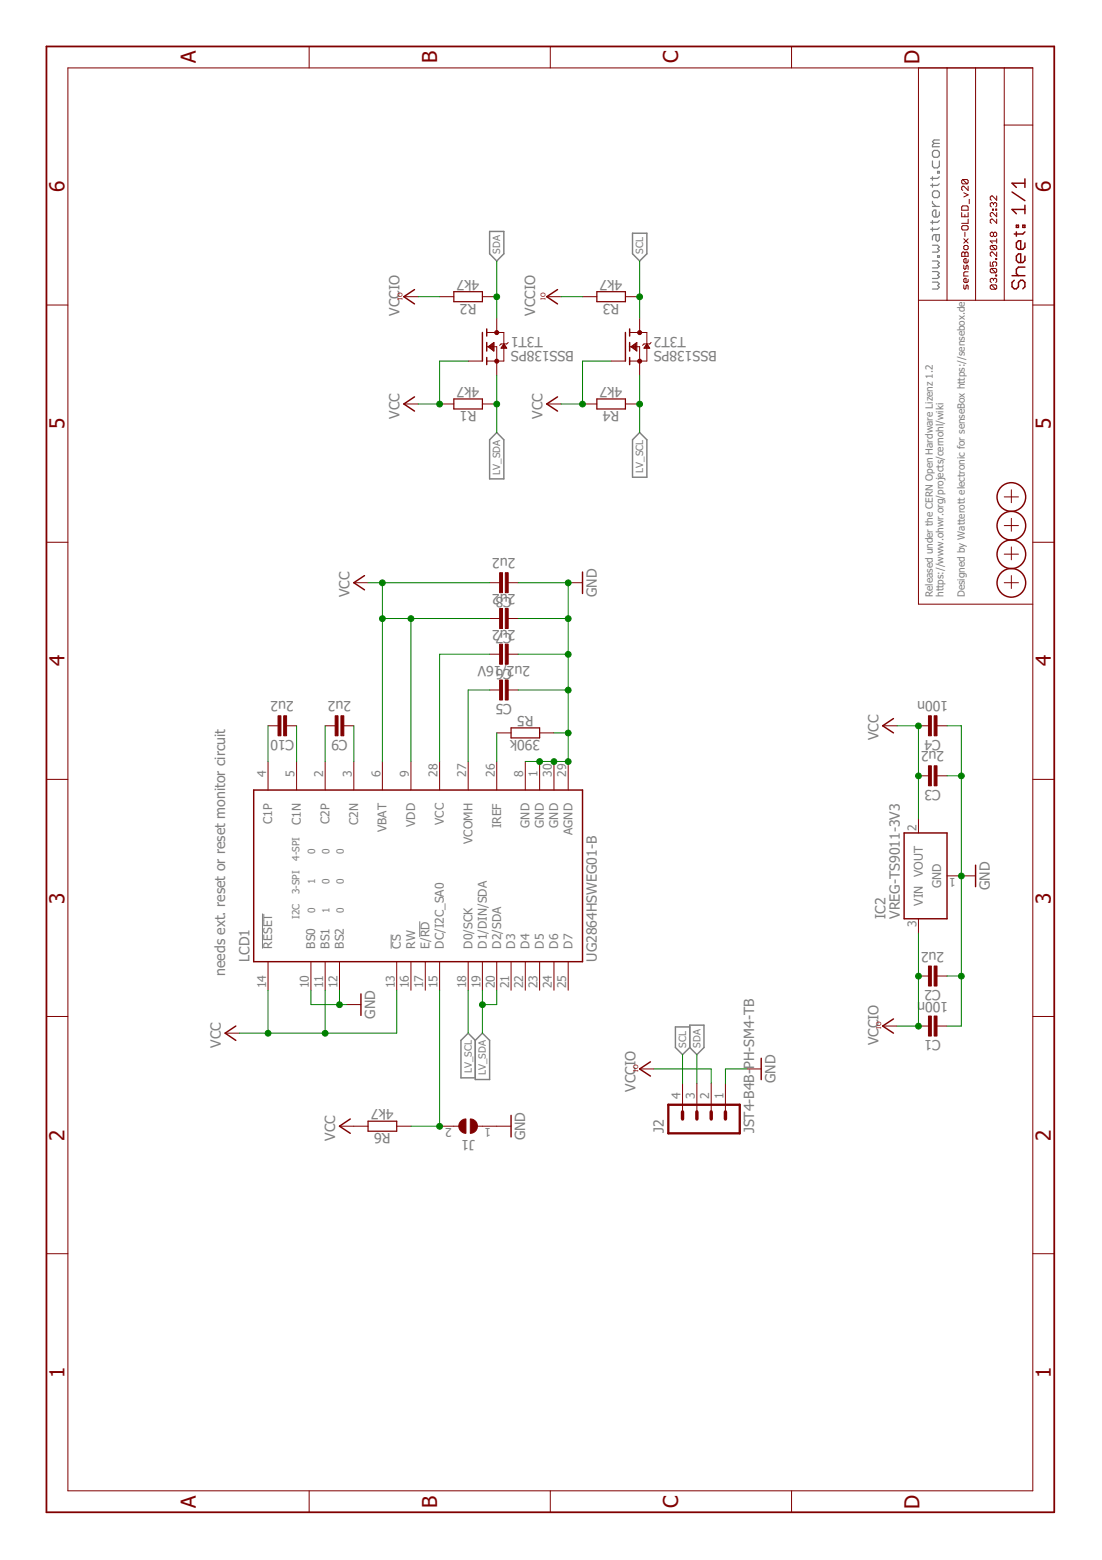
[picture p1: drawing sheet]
<svg xmlns="http://www.w3.org/2000/svg" width="210mm" height="297mm" viewBox="0 0 210 297" stroke-linecap="round" stroke-linejoin="round" font-family="sans-serif">
<g fill="none" stroke="#808080" stroke-width=".23">
<path d="M177.6 30.6v1l.3 .4h.7l.3-.4v-1M177.6 36.7l.3-.4h.7l.3 .4v.6l-.3 .3h-.7l-.3-.3zM177.6 33.7v.6M177.6 35v.6M177.6 38.3v.4l.7 .6M177.6 39.3h1.3M177.9 28.6h.7l.3 .4v.6l-.3 .4h-.7l-.3-.4v-.6zM177.9 27.3l-.3 .3v.3h1.3M177.9 27.3h1M178.6 32.6h.3v.4h-.3zM178.9 35l-.3 .3h-1.3M178.9 33.7l-.3 .3h-1.3"/>
<path d="M178.9 26.6h-1l-.3 .4 .3 .3M177.6 53.7h1l.3 .3-.3 .4 .3 .3-.3 .3h-1M177.6 51.7h1l.3 .3-.3 .4 .3 .3-.3 .3h-1M177.6 49.7h1l.3 .3-.3 .4 .3 .3-.3 .3h-1M177.6 46.7h1l.3 .3-.3 .3 .3 .4-.3 .3h-1M177.6 42v.7M177.6 43.3v.7M178.3 44.7v1l.3 .3 .3-.3v-1h-1l-.3 .3v.7M178.6 48.7h.3v.3h-.3zM178.9 40.3v.7l-.3 .3h-.7l-.3-.3v-.7l.3-.3h.4v1.3M178.9 43.3l-.3 .4h-1.3M178.9 42l-.3 .3h-1.3"/>
</g>
<path d="M50 173.9v6.7M74.5 177.9v2.7M79.9 175.4v3" fill="none" stroke="#808080" stroke-width=".19"/>
<path d="M93.3 44.1h2.7v4.2l-1.4 1.4-1.3-1.4zM120.5 44.4h2.7v3.9l-1.4 1.4-1.3-1.4zM94.6 82.4l1.4 1.3v7.5h-2.7v-7.5zM121.8 82.4l1.4 1.3v7.2h-2.7v-7.2zM90.5 198.1l-1.3-1.4-1.4 1.4v7.1h2.7M91.9 196.7l1.4 1.4v7.4h-2.8v-7.4zM131.4 195.5h-2.7v4l1.3 1.3 1.4-1.3M131.4 195.2h2.7v4.3l-1.4 1.3-1.3-1.3z" fill="none" stroke="#808080" stroke-width=".28"/>
<g fill="none" stroke="#800000" stroke-width=".19">
<path d="M12.9 12.9h183.8v271h-183.8zM58.9 8.8v4.1M104.8 8.8v4.1M150.8 8.8v4.1M174.9 12.9v102.1h21.8M180.4 12.9v44.3M185.8 12.9v44.3M191.3 12.9v44.3M183.2 39.4l.2-.2h.8l.2 .2v.6h-1.2zM183.4 34.2h.8l.2 .2v.4l-.2 .2M183.4 34.2l-.2 .2v.4l.2 .2h.8M183.4 34.2l.8 .8"/>
<path d="M183.6 36.7l.8 .4-.8 .4M184.4 35.5v.8l-.8-.8-.4 .1v.5l.2 .2M184.6 38v.8M189 39.8h.2v.2h-.2zM189.2 38.8l-.2-.2-.4 .2v.4l.2 .2M189.2 38.8l.2-.2 .4 .2v.4l-.1 .2M189.2 38.8v.2M189.7 39.8h.1v.2h-.1zM189.8 37.3v.8l-.8-.8-.4 .2v.4l.2 .2M191.3 23.8h5.4M8.8 58.1h4.1M76.9 56.5h2.8"/>
<path d="M83.7 56.5h2.7M91.9 56.5h2.7M104.1 56.5h2.8M111 56.5h2.7M119.1 56.5h2.7M174.9 57.2h21.8M183.2 40.5v.8h1.2v-.8M183.2 43.2l.2-.2h.8l.2 .2v.4l-.2 .2h-.8l-.2-.2zM183.4 48l.4 .2 .4-.2 .2 .2v.6h-1.2v-.6zM183.6 46.9l.2-.2h.4l.2 .2v.4l-.2 .2h-.4l-.2-.2zM183.6 50.5v.6l.2 .2 .2-.2v-.4l.2-.2 .2 .2v.6M183.6 54.3v.6l.2 .2 .2-.2v-.4l.2-.2 .2 .2v.6"/>
<path d="M183.6 45.5l.8 .8M183.8 40.9v.4M183.8 44.2v.8M183.8 48.2v.6M184.4 41.7v.8h-1.2M184.4 49.4v.4l-.2 .3h-.4l-.2-.3v-.4l.4-.2v.9M184.4 53.2v.4l-.2 .2h-.4l-.2-.2v-.4l.4-.2v.8M184.4 51.8h-.6l-.2 .1v.7h.8M184.4 45.5l-.8 .8M188.6 49.9v.8h.6l-.2-.4 .2-.4h.5l.1 .2v.4l-.1 .2M188.8 54.3l-.2 .2v.4l.2 .2h.9M188.8 46.7h.9l.1 .2v.4l-.1 .2"/>
<path d="M188.8 46.7l-.2 .2v.4l.2 .2h.9M188.8 51.1l-.2 .2v.4l.2 .2h.9M188.8 54.3h.9l.1 .2v.4l-.1 .2M188.8 51.1h.9l.1 .2v.4l-.1 .2M188.8 54.3l.9 .8M188.8 51.1l.9 .8M188.8 46.7l.9 .8M189.2 53.2l-.2-.2-.4 .2v.4l.2 .2M189.2 53.2l.2-.2 .4 .2v.4l-.1 .2M189.2 44.4l-.2-.2-.4 .2v.4l.2 .2h.2l.2-.2M189.2 44.4l.2-.2h.3l.1 .2v.4l-.1 .2-.5-.2M189.2 44.4v.4"/>
<path d="M189.2 53.2v.2M189.7 52.4h.1v.2h-.1zM189.7 49.2h.1v.2h-.1zM189.8 48v.8l-.8-.8-.4 .2v.4l.2 .2M189.8 40.5v.8l-.8-.8-.4 .2v.4l.2 .2M189.8 41.7v.8l-.8-.8h-.2l-.2 .2v.4l.2 .2M189.8 45.5v.8M189.8 45.9h-1.2l.4 .4M196.7 58.1h4.1M76.9 76.9h2.8M83.7 76.9h2.7M89.2 68.7h2.7"/>
<path d="M91.9 76.9h2.7M92.7 63.3h3.3v5.4h-3.3M92.7 66h1.9v5.5M93 66l1.1-.8v1.6zM93 66h.1M93.1 65.9v.2M93.3 65.8v.5M93.4 65.7v.6M93.5 65.6v.8M93.7 65.5v1M93.8 65.4v1.2M93.9 65.3v1.4"/>
<path d="M94.6 60.6v2.7M95.5 66.2v.1M95.6 66v.3M95.8 65.8v.5M95.9 65.6v.7M96 65.5l.5 .8h-1.1zM96 65.6v.7M96.2 65.8v.5M96.3 66v.3M96.4 66.2v.1M96.8 65.2l-.3 .3h-1.1l-.2 .3M104.1 76.9h2.8"/>
<path d="M111 76.9h2.7M116.4 68.7h2.7M119.1 76.9h2.7M119.9 63.3h3.3v5.4h-3.3M119.9 66h1.9v5.5M120.2 66l1.1-.8v1.6zM120.2 66v.1M120.4 65.9v.3M120.5 65.8v.5M120.6 65.7v.7M120.8 65.6v.9M120.9 65.5v1"/>
<path d="M121.1 65.4v1.3M121.2 65.3v1.5M121.8 60.6v2.7M122.7 66.2v.1M122.9 66v.3M123 65.8v.5M123.1 65.6v.7M123.2 65.5l.6 .8h-1.1zM123.3 65.6v.7M123.4 65.8v.5M123.5 66v.3M123.7 66.2v.1"/>
<path d="M124 65.2l-.2 .3h-1.1l-.3 .3M191.3 94.6h2.7M192.6 93.3v2.4M192.6 98.7v2.5M8.8 103.3h4.1M67.4 111h2.7M93.3 111h1.9M93.3 117.8h1.9M96.8 111h1.9M96.8 117.8h1.9M108.2 111h2.8M191.3 111h2.7"/>
<path d="M191.3 105.5h2.7M191.3 100.1h2.7M192.6 104.1v2.5M192.6 109.6v2.5M196.7 103.3h4.1M51.1 138.2h1.9M54.6 138.2h1.9M61.9 138.2h1.9M65.5 138.2h1.9M93.3 131.4h1.9M93.3 124.6h1.9M94.6 139.6h2.7"/>
<path d="M96.8 131.4h1.9M96.8 124.6h1.9M102.8 139.6h2.7M168.1 138.2h2.8M174.9 138.2h1.9M178.5 138.2h1.9M8.8 148.4h4.1M51.1 145v5.4M56.5 145v5.4M61.9 145v5.4M67.4 145v5.4M72.8 145v5.4"/>
<path d="M78.3 145v5.4M83.7 145v5.4M89.2 145v5.4M94.6 145v5.4M100.1 145v5.4M102.8 145v5.4M105.5 145v5.4M108.2 145v5.4M174.9 155.9v2.7M174.9 147.7h1.9M178.5 147.7h1.9M196.7 148.4h4.1"/>
<path d="M174.9 174.9v2.8M180.4 166.8h5.4M8.8 193.5h4.1M42.9 196.7h2.7M51.1 183.1v5.5M59.2 183.1v5.5M61.9 183.1v5.5M64.7 183.1v5.5M66 191.3h2.7M75.6 183.1v5.5M78.3 183.1v5.5M81 183.1v5.5"/>
<path d="M83.7 183.1v5.5M89.2 183.1v5.5M91.9 183.1v5.5M94.6 183.1v5.5M97.3 183.1v5.5M100.1 183.1v5.5M102.8 183.1v5.5M105.5 183.1v5.5M108.2 183.1v5.5M168.1 195.4h2.8M174.9 185.8h1.9M174.9 195.4h1.9"/>
<path d="M178.5 185.8h1.9M178.5 195.4h1.9M196.7 193.5h4.1M64.7 214.4h5.4M75.6 214.4h2.7M83.7 214.4h3.7M90.9 214.4h6.4M121.8 203.5h2.8M130 206.3v5.4M132.7 206.3v5.4M135.5 206.3v5.4M138.2 206.3v5.4"/>
<path d="M142.3 203.5h2.7M8.8 238.7h4.1M196.7 238.7h4.1M58.9 283.9v4.1M104.8 283.9v4.1M150.8 283.9v4.1"/>
</g>
<path d="M8.8 8.8h192v279.2h-192z" fill="none" stroke="#800000" stroke-width=".34"/>
<g fill="none" stroke="#800000" stroke-width=".28">
<path d="M192.8 36.6l2.4 1.6M195.2 39.9h-2.4l.8 .8M195.2 34.1v1.6M195.2 39.1v1.6M195.2 34.9h-2.4l.8 .8M79 55.1l-2.1 1.4 2.1 1.4M106.2 55.1l-2.1 1.4 2.1 1.4M192.8 52.5h2.4M193.2 53.4l-.4 .4v.8l.4 .4h.4l.4-.4v-.8l.4-.4h.4l.4 .4v.8l-.4 .4M193.6 42.9h.4v.4h-.4zM193.6 44.2v.8M194.8 42.9h.4v.4h-.4z"/>
<path d="M195.2 46.2v.9l-.4 .4h-.8l-.4-.4v-.9l.4-.4h.4v1.7M195.2 48.8v.8l-.4 .4h-.8l-.4-.4v-.8l.4-.5h.4v1.7M195.2 50.9h-1.2l-.4 .4v.8l.4 .4M195.2 44.2l-.4 .4h-1.6M79 75.6l-2.1 1.3 2.1 1.4M91.9 63.3v5.4M92.7 62.6v1.4M92.7 65.2v1.6M92.7 68.1v1.3M106.2 75.6l-2.1 1.3 2.1 1.4M119.1 63.3v5.4M119.9 62.6v1.4"/>
<path d="M119.9 65.2v1.6M119.9 68.1v1.3M69.4 109.6l-2 1.4 2 1.3M111 108.9v4.1M170.2 136.8l-2.1 1.4 2.1 1.4M48.3 150.4h62.7v32.7h-62.7zM172.2 158.6h8.2v16.3h-8.2zM185.8 164.7v4.1M44.9 195.4l-2 1.3 2 1.4M68.7 189.3v4M170.2 194l-2.1 1.4 2.1 1.3M66.7 213.1l-2 1.3 2 1.4"/>
<path d="M97.3 212.4v4.1M123.9 202.2l-2.1 1.3 2.1 1.4M145 201.5v4.1"/>
<circle cx="192.6" cy="94.6" r="2.73"/>
<circle cx="192.6" cy="100.1" r="2.73"/>
<circle cx="192.6" cy="111" r="2.73"/>
<circle cx="192.6" cy="105.5" r="2.73"/>
</g>
<g fill="#800000" stroke="#800000" stroke-width=".19">
<path d="M87.8 213.5l.5-.4h.5v2.7a1.36 1.36 0 0 1-1.3-.9 1.36 1.36 0 0 1 .3-1.4z" fill-rule="evenodd"/>
<path d="M89.6 213.1a1.37 1.37 0 0 1 1.3 1.3 1.37 1.37 0 0 1-1.3 1.4z" fill-rule="evenodd"/>
<circle cx="94.6" cy="68.8" r=".38"/>
<circle cx="94.6" cy="63.3" r=".38"/>
<circle cx="121.8" cy="68.8" r=".38"/>
<circle cx="121.8" cy="63.3" r=".38"/>
</g>
<g fill="#800000" stroke="#800000" stroke-width=".19">
<path d="M176.8 183.9h.6v3.8h-.6z"/>
<path d="M177.9 183.9h.6v3.8h-.6z"/>
<path d="M176.8 145.8h.6v3.8h-.6z"/>
<path d="M177.9 145.8h.6v3.8h-.6z"/>
<path d="M95.2 129.5h.5v3.8h-.5z"/>
<path d="M96.2 129.5h.6v3.8h-.6z"/>
<path d="M176.8 136.3h.6v3.8h-.6z"/>
<path d="M177.9 136.3h.6v3.8h-.6z"/>
<path d="M176.8 193.5h.6v3.8h-.6z"/>
<path d="M177.9 193.5h.6v3.8h-.6z"/>
<path d="M95.2 122.7h.5v3.8h-.5z"/>
<path d="M96.2 122.7h.6v3.8h-.6z"/>
<path d="M95.2 115.9h.5v3.8h-.5z"/>
<path d="M96.2 115.9h.6v3.8h-.6z"/>
<path d="M95.2 109.1h.5v3.8h-.5z"/>
<path d="M96.2 109.1h.6v3.8h-.6z"/>
<path d="M63.8 136.3h.6v3.8h-.6z"/>
<path d="M64.9 136.3h.6v3.8h-.6z"/>
<path d="M53 136.3h.5v3.8h-.5z"/>
<path d="M54 136.3h.6v3.8h-.6z"/>
</g>
<path d="M86.4 55.5h5.5v1.9h-5.5zM113.7 55.5h5.4v1.9h-5.4zM86.4 76h5.5v1.9h-5.5zM113.7 76h5.4v1.9h-5.4zM97.3 138.6h5.5v1.9h-5.5zM70.1 213.5h5.5v1.9h-5.5z" fill="none" stroke="#800000" stroke-width=".23"/>
<path d="M127.3 210.4h13.6v5.4h-13.6z" fill="none" stroke="#800000" stroke-width=".44"/>
<path d="M130 211.7v1.4M132.7 211.7v1.4M135.5 211.7v1.4M138.2 211.7v1.4" fill="none" stroke="#800000" stroke-width=".66"/>
<g fill="none" stroke="#008000" stroke-width=".19">
<path d="M79.7 56.5h4M94.6 49.7v10.9M106.9 56.5h4.1M121.8 49.7v10.9M89.2 68.7h-5.5v8.2h-4M94.6 71.5v10.9M116.4 68.7h-5.4v8.2h-4.1M121.8 71.5v10.9M70.1 111h23.2M72.8 117.8h20.5M72.8 111v34M78.3 117.8v27.2"/>
<path d="M98.7 111h9.5v34h-8.1M98.7 117.8h9.5M51.1 138.2v6.8M56.5 138.2v6.8M61.9 138.2v6.8M67.4 138.2v6.8M93.3 131.4h-4.1v13.6M93.3 124.6h-9.6v20.4M94.6 139.6v5.4M98.7 131.4h9.5M98.7 124.6h9.5M105.5 139.6h2.7"/>
<path d="M170.9 138.2h4v17.7M180.4 138.2h2.7v57.2h-2.7M180.4 147.7h2.7M174.9 177.7v17.7h-4M51.1 188.6v8.1M59.2 188.6v2.7h6.8M61.9 188.6v8.1M64.7 188.6v2.7M75.6 188.6v8.1h-30M83.7 188.6v25.8h-5.4M89.2 188.6v8.1M91.9 188.6v8.1"/>
<path d="M94.6 188.6v2.7h-2.7M180.4 185.8h2.7M124.6 203.5h10.9v2.8M130 200.8v5.5M132.7 200.8v5.5M142.3 203.5h-4.1v2.8"/>
</g>
<g fill="#008000" stroke="#008000" stroke-width=".19">
<circle cx="183.1" cy="166.8" r=".55"/>
<circle cx="183.1" cy="147.7" r=".55"/>
<circle cx="183.1" cy="185.9" r=".55"/>
<circle cx="64.7" cy="191.3" r=".55"/>
<circle cx="105.5" cy="145" r=".55"/>
<circle cx="102.8" cy="145" r=".55"/>
<circle cx="108.2" cy="145" r=".55"/>
<circle cx="108.2" cy="139.6" r=".55"/>
<circle cx="108.2" cy="131.4" r=".55"/>
<circle cx="108.2" cy="117.8" r=".55"/>
<circle cx="108.2" cy="124.6" r=".55"/>
<circle cx="108.2" cy="111" r=".55"/>
<circle cx="121.8" cy="56.5" r=".55"/>
<circle cx="94.6" cy="56.5" r=".55"/>
<circle cx="83.7" cy="76.9" r=".55"/>
<circle cx="111" cy="76.9" r=".55"/>
<circle cx="174.9" cy="147.7" r=".55"/>
<circle cx="174.9" cy="138.2" r=".55"/>
<circle cx="51.1" cy="196.7" r=".55"/>
<circle cx="61.9" cy="196.7" r=".55"/>
<circle cx="72.8" cy="111" r=".55"/>
<circle cx="78.3" cy="117.8" r=".55"/>
<circle cx="72.8" cy="117.8" r=".55"/>
<circle cx="94.6" cy="76.9" r=".55"/>
<circle cx="91.9" cy="191.3" r=".55"/>
<circle cx="174.9" cy="185.9" r=".55"/>
<circle cx="174.9" cy="195.4" r=".55"/>
<circle cx="121.8" cy="76.9" r=".55"/>
<circle cx="83.7" cy="214.5" r=".55"/>
</g>
<g font-size="3.9" fill="#800000">
<text x="37.3" y="12.1" transform="rotate(-90 37.3 12.1)">A</text>
<text x="83.2" y="12.1" transform="rotate(-90 83.2 12.1)">B</text>
<text x="129.2" y="12.1" transform="rotate(-90 129.2 12.1)">C</text>
<text x="175.1" y="12.2" transform="rotate(-90 175.1 12.2)">D</text>
<text x="12.3" y="36.6" transform="rotate(-90 12.3 36.6)">6</text>
<text x="200.2" y="36.6" transform="rotate(-90 200.2 36.6)">6</text>
<text x="12.3" y="81.7" transform="rotate(-90 12.3 81.7)">5</text>
<text x="200.2" y="81.7" transform="rotate(-90 200.2 81.7)">5</text>
<text x="12.3" y="126.9" transform="rotate(-90 12.3 126.9)">4</text>
<text x="200.2" y="126.9" transform="rotate(-90 200.2 126.9)">4</text>
<text x="12.3" y="172.1" transform="rotate(-90 12.3 172.1)">3</text>
<text x="200.2" y="172.1" transform="rotate(-90 200.2 172.1)">3</text>
<text x="12.3" y="217.2" transform="rotate(-90 12.3 217.2)">2</text>
<text x="200.2" y="217.2" transform="rotate(-90 200.2 217.2)">2</text>
<text x="12.3" y="262.4" transform="rotate(-90 12.3 262.4)">1</text>
<text x="200.2" y="262.4" transform="rotate(-90 200.2 262.4)">1</text>
<text x="37.3" y="287.1" transform="rotate(-90 37.3 287.1)">A</text>
<text x="83.2" y="287.1" transform="rotate(-90 83.2 287.1)">B</text>
<text x="129.2" y="287.1" transform="rotate(-90 129.2 287.1)">C</text>
<text x="175.1" y="287.2" transform="rotate(-90 175.1 287.2)">D</text>
</g>
<g font-size="2.7" fill="#808080">
<text x="91.3" y="53.2" transform="rotate(-180 91.3 53.2)">4k7</text>
<text x="118.5" y="53.2" transform="rotate(-180 118.5 53.2)">4k7</text>
<text x="90.7" y="57.9" transform="rotate(-180 90.7 57.9)">R2</text>
<text x="118" y="57.9" transform="rotate(-180 118 57.9)">R3</text>
<text x="76.1" y="60.1" transform="rotate(-90 76.1 60.1)">VCCIO</text>
<text x="102" y="60.1" transform="rotate(-90 102 60.1)">VCCIO</text>
<text x="103.4" y="64.1" transform="rotate(-180 103.4 64.1)">T3T1</text>
<text x="130.6" y="64.1" transform="rotate(-180 130.6 64.1)">T3T2</text>
<text x="109.3" y="66.8" transform="rotate(-180 109.3 66.8)">BSS138PS</text>
<text x="136.5" y="66.8" transform="rotate(-180 136.5 66.8)">BSS138PS</text>
<text x="91.3" y="73.7" transform="rotate(-180 91.3 73.7)">4k7</text>
<text x="118.5" y="73.7" transform="rotate(-180 118.5 73.7)">4k7</text>
<text x="76.1" y="79.7" transform="rotate(-90 76.1 79.7)">VCC</text>
<text x="90.7" y="78.3" transform="rotate(-180 90.7 78.3)">R1</text>
<text x="103.3" y="79.7" transform="rotate(-90 103.3 79.7)">VCC</text>
<text x="118" y="78.3" transform="rotate(-180 118 78.3)">R4</text>
<text x="98.2" y="106.3" transform="rotate(-180 98.2 106.3)">2u2</text>
<text x="66.6" y="113.7" transform="rotate(-90 66.6 113.7)">VCC</text>
<text x="98.2" y="113.1" transform="rotate(-180 98.2 113.1)">2Cu82</text>
<text x="113.7" y="113.7" transform="rotate(-90 113.7 113.7)">GND</text>
<text x="98.2" y="119.9" transform="rotate(-180 98.2 119.9)">2Cu72</text>
<text x="101" y="126.8" transform="rotate(-180 101 126.8)">2u2C/616V</text>
<text x="56" y="133.6" transform="rotate(-180 56 133.6)">2u2</text>
<text x="66.9" y="133.6" transform="rotate(-180 66.9 133.6)">2u2</text>
<text x="97.5" y="134.1" transform="rotate(-180 97.5 134.1)">C5</text>
<text x="101.6" y="136.3" transform="rotate(-180 101.6 136.3)">R5</text>
<text x="180.6" y="133.6" transform="rotate(-180 180.6 133.6)">100n</text>
<text x="56" y="140.9" transform="rotate(-180 56 140.9)">C10</text>
<text x="66.2" y="140.9" transform="rotate(-180 66.2 140.9)">C9</text>
<text x="102.9" y="140.9" transform="rotate(-180 102.9 140.9)">390k</text>
<text x="167.3" y="141" transform="rotate(-90 167.3 141)">VCC</text>
<text x="179.2" y="140.9" transform="rotate(-180 179.2 140.9)">C4</text>
<text x="179.9" y="143.1" transform="rotate(-180 179.9 143.1)">2u2</text>
<text x="179.2" y="150.4" transform="rotate(-180 179.2 150.4)">C3</text>
<text x="188.6" y="169.5" transform="rotate(-90 188.6 169.5)">GND</text>
<text x="168.7" y="174.9" transform="rotate(-90 168.7 174.9)">IC2</text>
<text x="171.4" y="174.9" transform="rotate(-90 171.4 174.9)">VREG-TS9011-3V3</text>
<text x="42.9" y="185.8" transform="rotate(-90 42.9 185.8)">needs ext. reset or reset monitor circuit</text>
<text x="47.5" y="183.1" transform="rotate(-90 47.5 183.1)">LCD1</text>
<text x="113.7" y="183.1" transform="rotate(-90 113.7 183.1)">UG2864HSWEG01-B</text>
<text x="179.9" y="181.2" transform="rotate(-180 179.9 181.2)">2u2</text>
<text x="179.2" y="188.6" transform="rotate(-180 179.2 188.6)">C2</text>
<text x="180.6" y="190.7" transform="rotate(-180 180.6 190.7)">100n</text>
<text x="71.5" y="194" transform="rotate(-90 71.5 194)">GND</text>
<text x="42.1" y="199.5" transform="rotate(-90 42.1 199.5)">VCC</text>
<text x="167.3" y="199" transform="rotate(-90 167.3 199)">VCCIO</text>
<text x="179.2" y="198.1" transform="rotate(-180 179.2 198.1)">C1</text>
<text x="121" y="207.9" transform="rotate(-90 121 207.9)">VCCIO</text>
<text x="147.7" y="206.3" transform="rotate(-90 147.7 206.3)">GND</text>
<text x="74.4" y="215.8" transform="rotate(-180 74.4 215.8)">R6</text>
<text x="74.9" y="211.2" transform="rotate(-180 74.9 211.2)">4k7</text>
<text x="126.5" y="215.8" transform="rotate(-90 126.5 215.8)">J2</text>
<text x="143.6" y="215.8" transform="rotate(-90 143.6 215.8)">JST4-B4B-PH-SM4-TB</text>
<text x="63.8" y="217.2" transform="rotate(-90 63.8 217.2)">VCC</text>
<text x="90.5" y="217.2" transform="rotate(-180 90.5 217.2)">J1</text>
<text x="100.1" y="217.2" transform="rotate(-90 100.1 217.2)">GND</text>
</g>
<g font-size="2.3" fill="#808080">
<text x="50.7" y="147.9" transform="rotate(-90 50.7 147.9)">4</text>
<text x="56.1" y="147.9" transform="rotate(-90 56.1 147.9)">5</text>
<text x="61.6" y="147.9" transform="rotate(-90 61.6 147.9)">2</text>
<text x="67" y="147.9" transform="rotate(-90 67 147.9)">3</text>
<text x="72.5" y="147.9" transform="rotate(-90 72.5 147.9)">6</text>
<text x="77.9" y="147.9" transform="rotate(-90 77.9 147.9)">9</text>
<text x="83.3" y="147.9" transform="rotate(-90 83.3 147.9)">28</text>
<text x="88.8" y="147.9" transform="rotate(-90 88.8 147.9)">27</text>
<text x="94.2" y="147.9" transform="rotate(-90 94.2 147.9)">26</text>
<text x="99.7" y="147.9" transform="rotate(-90 99.7 147.9)">8</text>
<text x="102.4" y="147.9" transform="rotate(-90 102.4 147.9)">1</text>
<text x="105.1" y="147.9" transform="rotate(-90 105.1 147.9)">30</text>
<text x="107.8" y="147.9" transform="rotate(-90 107.8 147.9)">29</text>
<text x="51.9" y="156.9" transform="rotate(-90 51.9 156.9)">C1P</text>
<text x="57.3" y="157.1" transform="rotate(-90 57.3 157.1)">C1N</text>
<text x="62.8" y="156.9" transform="rotate(-90 62.8 156.9)">C2P</text>
<text x="68.2" y="157.1" transform="rotate(-90 68.2 157.1)">C2N</text>
<text x="73.6" y="158.4" transform="rotate(-90 73.6 158.4)">VBAT</text>
<text x="79.1" y="157.5" transform="rotate(-90 79.1 157.5)">VDD</text>
<text x="84.5" y="157.1" transform="rotate(-90 84.5 157.1)">VCC</text>
<text x="90" y="160.7" transform="rotate(-90 90 160.7)">VCOMH</text>
<text x="95.4" y="157.8" transform="rotate(-90 95.4 157.8)">IREF</text>
<text x="100.9" y="157.6" transform="rotate(-90 100.9 157.6)">GND</text>
<text x="103.6" y="157.6" transform="rotate(-90 103.6 157.6)">GND</text>
<text x="106.3" y="157.6" transform="rotate(-90 106.3 157.6)">GND</text>
<text x="109" y="159" transform="rotate(-90 109 159)">AGND</text>
<text x="174.6" y="158.2" transform="rotate(-90 174.6 158.2)">2</text>
<text x="175.8" y="167" transform="rotate(-90 175.8 167)">VOUT</text>
<text x="182" y="167.2" transform="rotate(-180 182 167.2)">1</text>
<text x="175.8" y="172.4" transform="rotate(-90 175.8 172.4)">VIN</text>
<text x="179.3" y="169.1" transform="rotate(-90 179.3 169.1)">GND</text>
<text x="174.6" y="176.6" transform="rotate(-90 174.6 176.6)">3</text>
<text x="51.9" y="180.6" transform="rotate(-90 51.9 180.6)">RESET</text>
<text x="60" y="180.6" transform="rotate(-90 60 180.6)">BS0</text>
<text x="62.8" y="180.6" transform="rotate(-90 62.8 180.6)">BS1</text>
<text x="65.5" y="180.6" transform="rotate(-90 65.5 180.6)">BS2</text>
<text x="76.4" y="180.6" transform="rotate(-90 76.4 180.6)">CS</text>
<text x="79.1" y="180.6" transform="rotate(-90 79.1 180.6)">RW</text>
<text x="81.8" y="180.6" transform="rotate(-90 81.8 180.6)">E/RD</text>
<text x="84.5" y="180.6" transform="rotate(-90 84.5 180.6)">DC/I2C_SA0</text>
<text x="90" y="180.6" transform="rotate(-90 90 180.6)">D0/SCK</text>
<text x="92.7" y="180.6" transform="rotate(-90 92.7 180.6)">D1/DIN/SDA</text>
<text x="95.4" y="180.6" transform="rotate(-90 95.4 180.6)">D2/SDA</text>
<text x="98.2" y="180.6" transform="rotate(-90 98.2 180.6)">D3</text>
<text x="100.9" y="180.6" transform="rotate(-90 100.9 180.6)">D4</text>
<text x="103.6" y="180.6" transform="rotate(-90 103.6 180.6)">D5</text>
<text x="106.3" y="180.6" transform="rotate(-90 106.3 180.6)">D6</text>
<text x="109" y="180.6" transform="rotate(-90 109 180.6)">D7</text>
<text x="50.7" y="188.2" transform="rotate(-90 50.7 188.2)">14</text>
<text x="58.8" y="188.2" transform="rotate(-90 58.8 188.2)">10</text>
<text x="61.6" y="188.2" transform="rotate(-90 61.6 188.2)">11</text>
<text x="64.3" y="188.2" transform="rotate(-90 64.3 188.2)">12</text>
<text x="75.2" y="188.2" transform="rotate(-90 75.2 188.2)">13</text>
<text x="77.9" y="188.2" transform="rotate(-90 77.9 188.2)">16</text>
<text x="80.6" y="188.2" transform="rotate(-90 80.6 188.2)">17</text>
<text x="83.3" y="188.2" transform="rotate(-90 83.3 188.2)">15</text>
<text x="88.8" y="188.2" transform="rotate(-90 88.8 188.2)">18</text>
<text x="91.5" y="188.2" transform="rotate(-90 91.5 188.2)">19</text>
<text x="94.2" y="188.2" transform="rotate(-90 94.2 188.2)">20</text>
<text x="97" y="188.2" transform="rotate(-90 97 188.2)">21</text>
<text x="99.7" y="188.2" transform="rotate(-90 99.7 188.2)">22</text>
<text x="102.4" y="188.2" transform="rotate(-90 102.4 188.2)">23</text>
<text x="105.1" y="188.2" transform="rotate(-90 105.1 188.2)">24</text>
<text x="107.8" y="188.2" transform="rotate(-90 107.8 188.2)">25</text>
<text x="129.6" y="209.2" transform="rotate(-90 129.6 209.2)">4</text>
<text x="132.4" y="209.2" transform="rotate(-90 132.4 209.2)">3</text>
<text x="135.1" y="209.2" transform="rotate(-90 135.1 209.2)">2</text>
<text x="137.8" y="209.2" transform="rotate(-90 137.8 209.2)">1</text>
<text x="86.1" y="214.8" transform="rotate(-180 86.1 214.8)">2</text>
<text x="93.5" y="214.8" transform="rotate(-180 93.5 214.8)">1</text>
</g>
<g font-size="1.9" fill="#808080">
<text x="95.3" y="48.3" transform="rotate(-90 95.3 48.3)">SDA</text>
<text x="122.5" y="48.3" transform="rotate(-90 122.5 48.3)">SCL</text>
<text x="95.3" y="90.4" transform="rotate(-90 95.3 90.4)">LV_SDA</text>
<text x="122.5" y="90" transform="rotate(-90 122.5 90)">LV_SCL</text>
<text x="177.7" y="113.7" transform="rotate(-90 177.7 113.7)">Released under the CERN Open Hardware Lizenz 1.2</text>
<text x="179.7" y="113.7" transform="rotate(-90 179.7 113.7)">https://www.ohwr.org/projects/cernohl/wiki</text>
<text x="183.8" y="113.7" transform="rotate(-90 183.8 113.7)">Designed by Watterott electronic for senseBox https://sensebox.de</text>
<text x="57" y="163.9" transform="rotate(-90 57 163.9)">4-SPI</text>
<text x="60" y="162.7" transform="rotate(-90 60 162.7)">0</text>
<text x="62.8" y="162.7" transform="rotate(-90 62.8 162.7)">0</text>
<text x="65.5" y="162.7" transform="rotate(-90 65.5 162.7)">0</text>
<text x="57" y="170.3" transform="rotate(-90 57 170.3)">3-SPI</text>
<text x="60" y="173.9" transform="rotate(-90 60 173.9)">0</text>
<text x="60" y="168.4" transform="rotate(-90 60 168.4)">1</text>
<text x="62.8" y="173.9" transform="rotate(-90 62.8 173.9)">1</text>
<text x="62.8" y="168.4" transform="rotate(-90 62.8 168.4)">0</text>
<text x="65.5" y="173.9" transform="rotate(-90 65.5 173.9)">0</text>
<text x="65.5" y="168.4" transform="rotate(-90 65.5 168.4)">0</text>
<text x="57" y="174.9" transform="rotate(-90 57 174.9)">I2C</text>
<text x="130.7" y="199.5" transform="rotate(-90 130.7 199.5)">SCL</text>
<text x="133.4" y="199.5" transform="rotate(-90 133.4 199.5)">SDA</text>
<text x="89.8" y="204.4" transform="rotate(-90 89.8 204.4)">LV_SCL</text>
<text x="92.6" y="204.7" transform="rotate(-90 92.6 204.7)">LV_SDA</text>
</g>
<g font-size="1.2" fill="#800000">
<text x="76.6" y="57" transform="rotate(-90 76.6 57)">IO</text>
<text x="103.9" y="57" transform="rotate(-90 103.9 57)">IO</text>
<text x="167.9" y="195.9" transform="rotate(-90 167.9 195.9)">IO</text>
<text x="121.6" y="204.1" transform="rotate(-90 121.6 204.1)">IO</text>
</g>
</svg>
